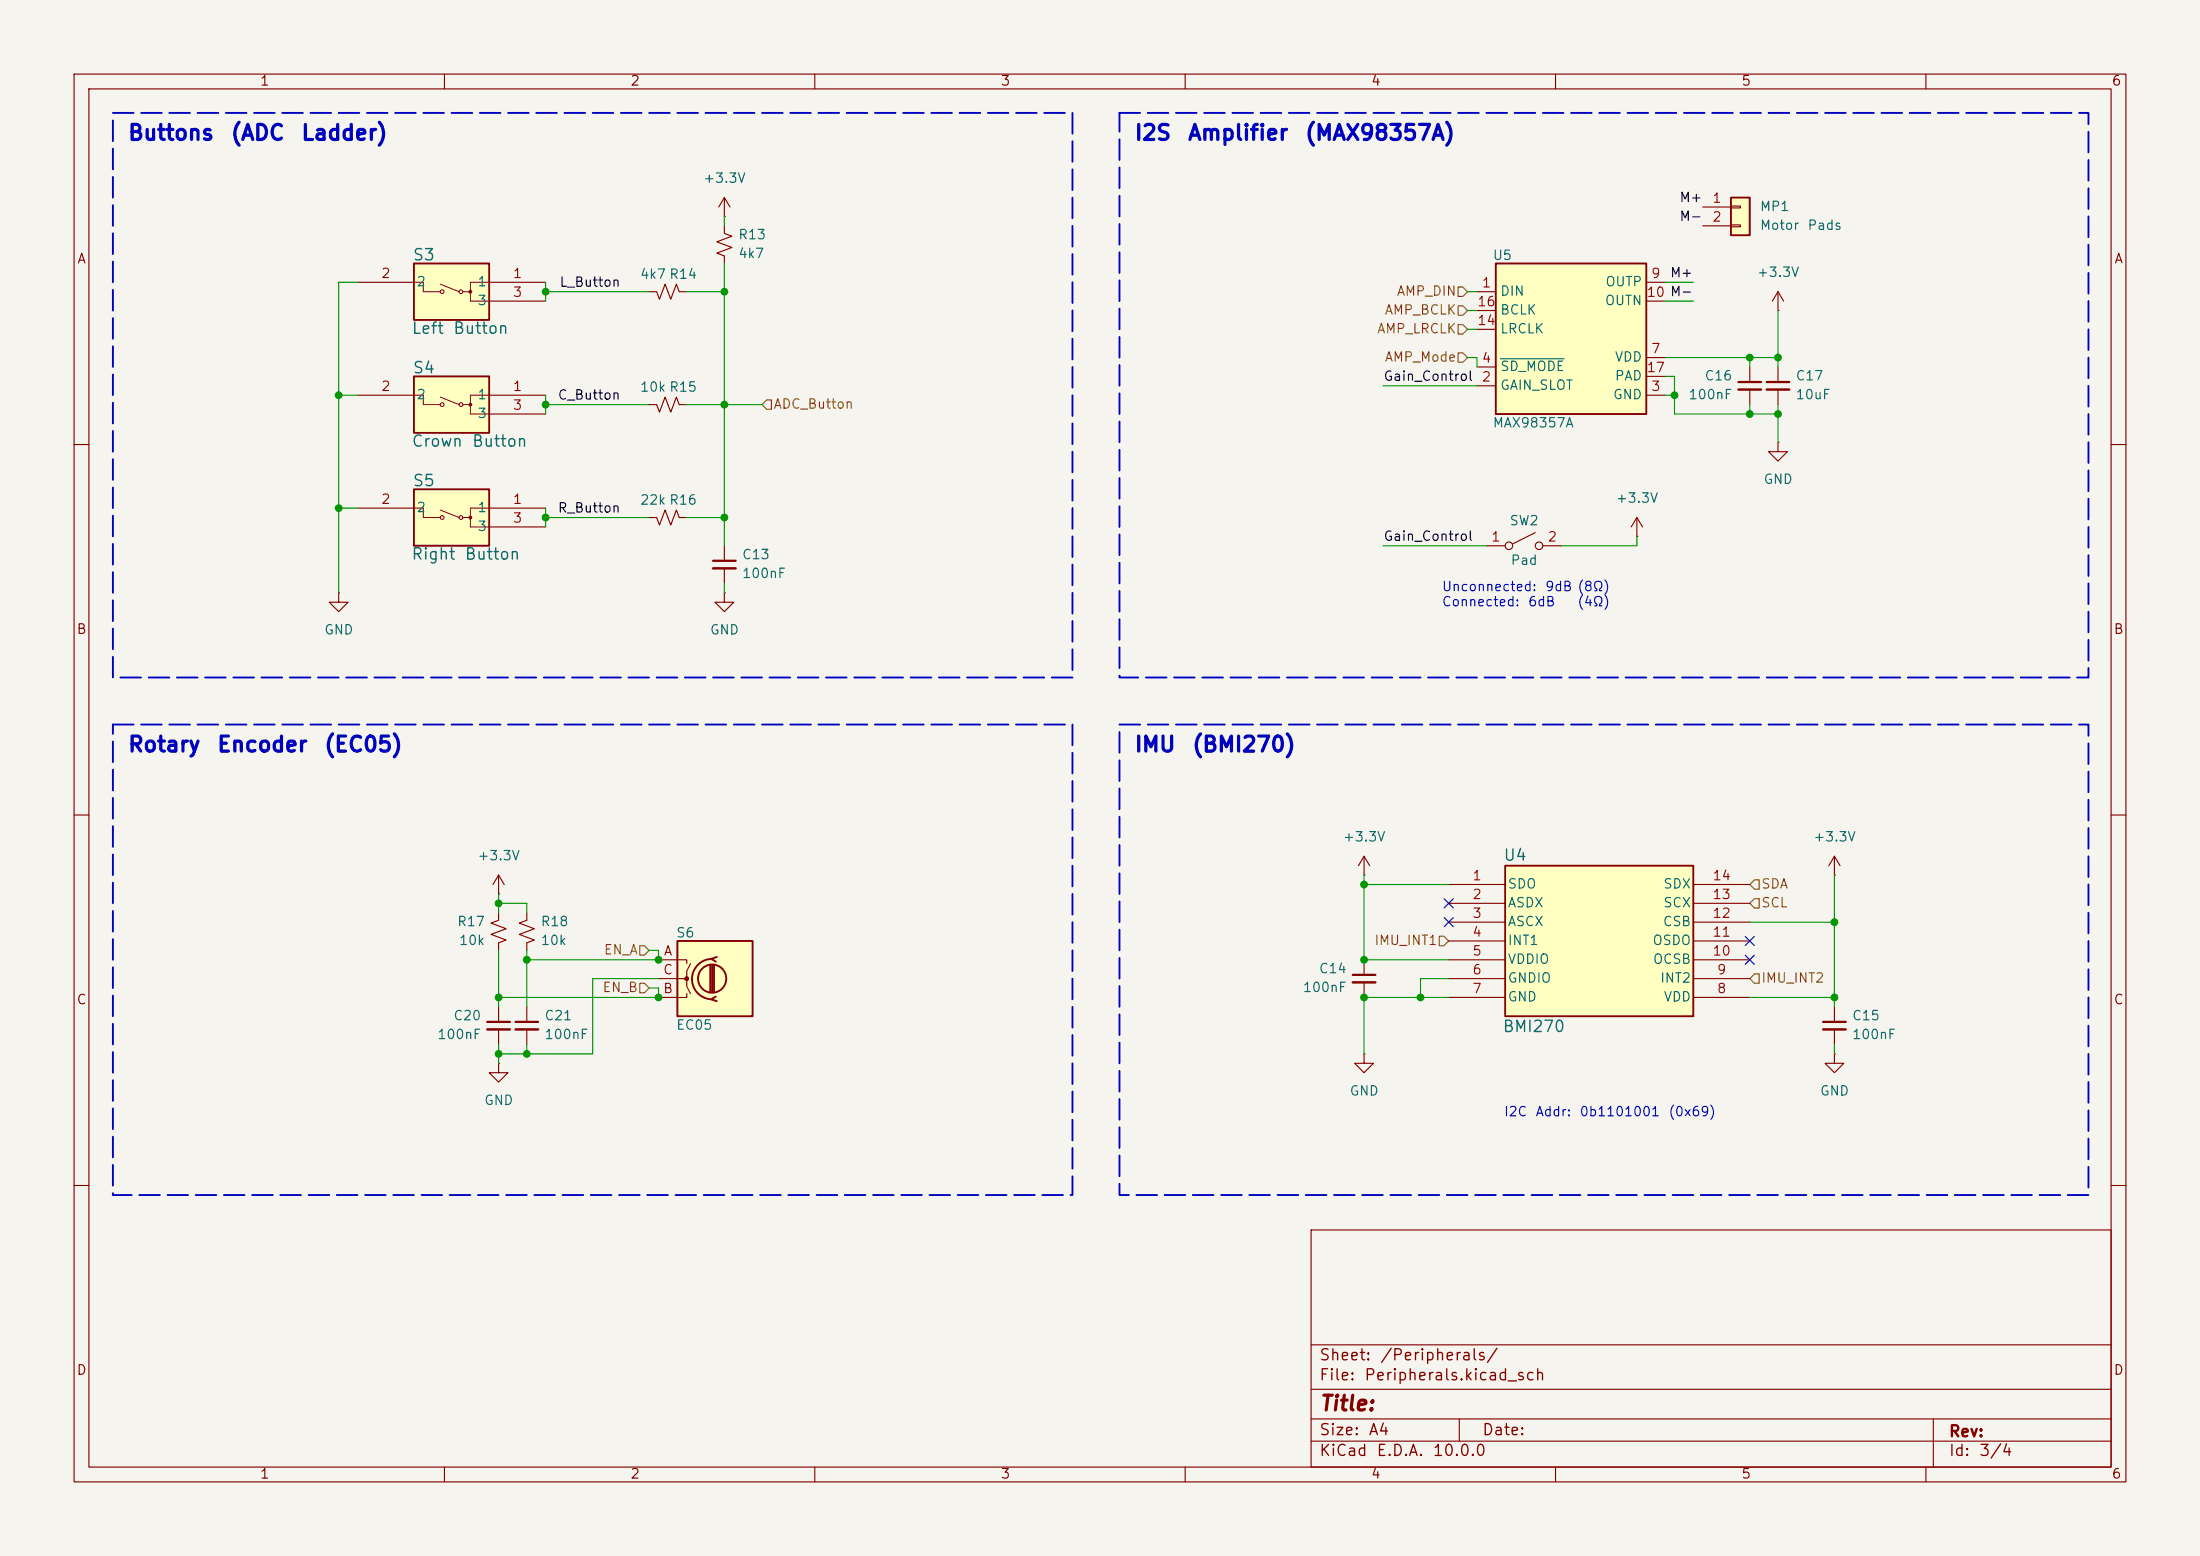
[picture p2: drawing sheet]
<svg xmlns="http://www.w3.org/2000/svg" width="297mm" height="210mm" viewBox="0 0 297 210" stroke-linecap="round" stroke-linejoin="round" font-family="sans-serif">
<path d="M0 0h297v210h-297z" fill="#f5f4ef" stroke="#f5f4ef" stroke-width=".14"/>
<g fill="none" stroke="#840000" stroke-width=".15">
<path d="M10 10h277v190h-277zM12 12h273v186h-273zM60 10v2M110 10v2M160 10v2M210 10v2M260 10v2M240 39.4l-.7 1.2M240 39.4l.8 1.2M240 39.4v2.5M240 41.9h.1M10 60h2"/>
<path d="M285 60h2M10 110h2M285 110h2M10 160h2M177 166h108v32h-108zM285 160h2M60 198v2M110 198v2M160 198v2M177 194.5h108M177 191.5h108M177 187.5h108"/>
<path d="M177 181.5h108M197 191.5v3M210 198v2M260 198v2M261 191.5v6.5"/>
</g>
<path d="M201.9 35.6h20.3v20.3h-20.3z" fill="#ffffc2"/>
<path d="M201.9 35.6h20.3v20.3h-20.3z" fill="none" stroke="#840000" stroke-width=".25"/>
<g fill="none" stroke="#840000" stroke-width=".15">
<path d="M87.6 39.4h1l.4 1 .8-2 .8 2 .7-2 .4 1h1M97.8 30.5v1l1 .4-2 .7 2 .8-2 .8 1 .3v1.1M199.4 39.4h2.5M222.2 38.1h2.6M87.6 54.6h1l.4 1 .8-2 .8 2 .7-2 .4 1h1M199.4 52.1h2.5M199.4 49.5h2.5M199.4 44.5h2.5M199.4 41.9h2.5M222.2 53.3h2.6M222.2 48.3h2.6M222.2 40.6h2.6"/>
<path d="M222.2 50.8h2.6M236.2 49.5v2.1M236.2 52.6v2M87.6 69.9h1l.4 1 .8-2.1 .8 2.1 .7-2.1 .4 1.1h1M184.1 118.1h.1M184.1 115.6v2.5M184.1 115.6l-.7 1.2M184.1 115.6l.8 1.2M247.6 118.1h.1M247.6 115.6v2.5M247.6 115.6l-.7 1.2M247.6 115.6l.8 1.2"/>
<path d="M67.3 123.2v1l-1 .4 2 .7-2 .8 2 .8-1 .4v1M184.1 129.5v2.1M184.1 132.6v2M247.6 135.9v2M247.6 138.9v2.1M67.3 143.5v1.3h1.3l-1.3 1.3-1.3-1.3h1.3M67.3 143.5h.1M184.1 142.2v1.3h1.3l-1.3 1.3-1.2-1.3h1.2M184.1 142.2h.1M247.6 142.2v1.3h1.3l-1.3 1.3-1.2-1.3h1.2M247.6 142.2h.1"/>
</g>
<path d="M202.6 48.4h8.6" fill="none" stroke="#006464" stroke-width=".15"/>
<path d="M234.7 51.6h3M182.6 131.6h3.1M246.1 137.9h3.1" fill="none" stroke="#840000" stroke-width=".3"/>
<path d="M234.7 52.6h3M182.6 132.6h3.1M246.1 138.9h3.1" fill="none" stroke="#840000" stroke-width=".33"/>
<path d="M55.9 35.6h10.1v7.6h-10.1z" fill="#ffffc2"/>
<g fill="none" stroke="#840000" stroke-width=".14">
<path d="M55.9 38.1h1.2v1.3h2.3M59.4 38.4l2.6 1M62.5 39.4h1M66 38.1h-2.5v2.5h2.5"/>
<circle cx="59.7" cy="39.4" r=".25"/>
<circle cx="62.2" cy="39.4" r=".25"/>
</g>
<g fill="none" stroke="#840000" stroke-width=".25">
<path d="M55.9 35.6h10.1v7.6h-10.1z"/>
<circle cx="63.5" cy="39.4" r=".13"/>
</g>
<g fill="none" stroke="#840000" stroke-width=".15">
<path d="M48.3 38.1h7.6M66 38.1h7.7M97.8 29.2h.1M97.8 26.7l.8 1.2M97.8 26.7l-.8 1.2M97.8 26.7v2.5M66 40.6h7.7M97.8 73.7v2M97.8 76.7v2M45.7 80v1.3h1.3l-1.3 1.3-1.3-1.3h1.3M45.7 80h.1M97.8 80v1.3h1.3l-1.3 1.3-1.3-1.3h1.3"/>
<path d="M97.8 80h.1"/>
</g>
<path d="M96.3 75.7h3" fill="none" stroke="#840000" stroke-width=".3"/>
<path d="M96.3 76.7h3" fill="none" stroke="#840000" stroke-width=".33"/>
<path d="M55.9 50.8h10.1v7.6h-10.1z" fill="#ffffc2"/>
<g fill="none" stroke="#840000" stroke-width=".14">
<path d="M55.9 53.3h1.2v1.3h2.3M59.4 53.6l2.6 1M62.5 54.6h1M66 53.3h-2.5v2.6h2.5"/>
<circle cx="59.7" cy="54.6" r=".25"/>
<circle cx="62.2" cy="54.6" r=".25"/>
</g>
<g fill="none" stroke="#840000" stroke-width=".25">
<path d="M55.9 50.8h10.1v7.6h-10.1z"/>
<circle cx="63.5" cy="54.6" r=".13"/>
</g>
<path d="M48.3 53.3h7.6M66 53.3h7.7M66 55.9h7.7" fill="none" stroke="#840000" stroke-width=".15"/>
<path d="M55.9 66h10.1v7.7h-10.1z" fill="#ffffc2"/>
<g fill="none" stroke="#840000" stroke-width=".14">
<path d="M55.9 68.6h1.2v1.3h2.3M59.4 68.8l2.6 1.1M62.5 69.9h1M66 68.6h-2.5v2.5h2.5"/>
<circle cx="59.7" cy="69.8" r=".25"/>
<circle cx="62.2" cy="69.8" r=".25"/>
</g>
<g fill="none" stroke="#840000" stroke-width=".25">
<path d="M55.9 66h10.1v7.7h-10.1z"/>
<circle cx="63.5" cy="69.9" r=".13"/>
</g>
<path d="M48.3 68.6h7.6M66 68.6h7.7M66 71.1h7.7M67.3 118.1l-.8 1.3M67.3 118.1l.8 1.3M67.3 118.1v2.6M67.3 120.7h.1M67.3 135.9v2M67.3 138.9v2.1M71.1 123.2v1l-1 .4 2 .7-2 .8 2 .8-1 .4v1" fill="none" stroke="#840000" stroke-width=".15"/>
<path d="M65.8 137.9h3" fill="none" stroke="#840000" stroke-width=".3"/>
<path d="M65.8 138.9h3" fill="none" stroke="#840000" stroke-width=".33"/>
<path d="M91.4 127h10.2v10.2h-10.2z" fill="#ffffc2"/>
<g fill="none" stroke="#840000" stroke-width=".25">
<path d="M91.4 127h10.2v10.2h-10.2zM95.9 130.3v3.6M96.1 129.4a2.73 2.73 0 0 0-2.7 2.7 2.73 2.73 0 0 0 2.7 2.8M96.1 130.3v3.6M96.4 130.3v3.6M96.6 134.5l-.6 .4 .8 .2M96.8 129.2l-.8 .2 .6 .4"/>
<circle cx="96.1" cy="132.1" r="1.9"/>
</g>
<g fill="none" stroke="#840000" stroke-width=".15">
<path d="M200.7 73.7h2.5M207.3 71.9l-3.1 1.5M208.3 73.7h2.5M71.1 135.9v2M71.1 138.9v2.1M88.9 129.5h3.8v.5M88.9 132.1h3.8v1l.5 1M92.7 134.1v.5h-3.8M93.2 130l-.5 1.1v1h-.5"/>
<circle cx="203.7" cy="73.7" r=".51"/>
<circle cx="207.8" cy="73.7" r=".51"/>
</g>
<circle cx="92.7" cy="132.1" r=".25" fill="#840000" stroke="#840000" stroke-width=".15"/>
<path d="M69.6 137.9h3" fill="none" stroke="#840000" stroke-width=".3"/>
<path d="M69.6 138.9h3" fill="none" stroke="#840000" stroke-width=".33"/>
<path d="M203.2 116.8h25.4v20.4h-25.4z" fill="#ffffc2"/>
<path d="M203.2 116.8h25.4v20.4h-25.4z" fill="none" stroke="#840000" stroke-width=".25"/>
<g fill="none" stroke="#840000" stroke-width=".15">
<path d="M195.6 119.4h7.6M228.6 119.4h7.6M195.6 121.9h7.6M195.6 124.5h7.6M195.6 127h7.6M195.6 129.5h7.6M195.6 132.1h7.6M195.6 134.6h7.6M228.6 121.9h7.6M228.6 124.5h7.6M228.6 127h7.6M228.6 129.5h7.6"/>
<path d="M228.6 132.1h7.6M228.6 134.6h7.6"/>
</g>
<path d="M233.7 26.7h2.5v5.1h-2.5z" fill="#ffffc2"/>
<path d="M233.7 26.7h2.5v5.1h-2.5z" fill="none" stroke="#840000" stroke-width=".25"/>
<path d="M229.9 27.9h3.8M229.9 30.5h3.8M233.7 27.8h1.2v.3h-1.2zM233.7 30.4h1.2v.2h-1.2zM240 59.7v1.3h1.3l-1.3 1.2-1.2-1.2h1.2M240 59.7h.1M240 49.5v2.1M240 52.6v2M221 72.4h.1M221 69.9l-.8 1.2M221 69.9l.7 1.2M221 69.9v2.5" fill="none" stroke="#840000" stroke-width=".15"/>
<path d="M238.5 51.6h3.1" fill="none" stroke="#840000" stroke-width=".3"/>
<path d="M238.5 52.6h3.1" fill="none" stroke="#840000" stroke-width=".33"/>
<path d="M196.8 38.7h.7l.6 .7-.6 .6h-.7zM103.5 54h.6v1.2h-.6l-.6-.6zM196.8 41.3h.7l.6 .6-.6 .6h-.7zM196.8 43.8h.7l.6 .7-.6 .6h-.7zM196.8 47.6h.7l.6 .7-.6 .6h-.7zM236.9 118.7h.6v1.3h-.6l-.7-.6zM86.4 127.6h.6l.6 .7-.6 .6h-.6zM86.4 132.7h.6l.6 .7-.6 .6h-.6zM194.3 126.4h.6l.7 .6-.7 .6h-.6zM236.2 121.9l.7-.6h.6v1.3h-.6zM236.9 131.4h.6v1.3h-.6l-.7-.6z" fill="none" stroke="#725600" stroke-width=".15"/>
<g fill="none" stroke="#009600" stroke-width=".15">
<path d="M48.3 38.1h-2.6v41.9M73.7 38.1v2.5M73.7 39.4h13.9M92.7 39.4h5.1M97.8 29.2v1.3M97.8 35.6v38.1M198.1 39.4h1.3M224.8 38.1h3.8M45.7 53.3h2.6M73.7 53.3v2.6M73.7 54.6h13.9M92.7 54.6h10.2"/>
<path d="M186.7 52.1h12.7M198.1 48.3h1.3v1.2M198.1 41.9h1.3M198.1 44.5h1.3M224.8 48.3h15.2M224.8 53.3h1.3M224.8 50.8h1.3v5.1h13.9M224.8 40.6h3.8M236.2 48.3v1.2M236.2 54.6v1.3M240 41.9v7.6M240 54.6v5.1"/>
<path d="M45.7 68.6h2.6M73.7 68.6v2.5M73.7 69.9h13.9M92.7 69.9h5.1M97.8 78.7v1.3M186.7 73.7h14M221 72.4v1.3h-10.2M184.1 118.1v11.4h11.5M184.1 119.4h11.5M247.6 118.1v17.8M67.3 121.9h3.8v1.3M67.3 120.7v2.5"/>
<path d="M67.3 128.3v7.6M71.1 128.3v7.6M87.6 128.3h1.3v1.2h-17.8M87.6 133.4h1.3v1.2h-21.6M88.9 132.1h-8.9v10.1h-12.7M195.6 132.1h-3.8v2.5M195.6 134.6h-11.5v7.6M236.2 134.6h11.4M236.2 124.5h11.4M67.3 141v2.5M71.1 141v1.2M247.6 141v1.2"/>
</g>
<path d="M195 121.3l1.2 1.2M195 123.9l1.2 1.2M196.2 121.3l-1.2 1.2M196.2 123.9l-1.2 1.2M235.6 128.9l1.2 1.2M235.6 126.4l1.2 1.2M236.8 128.9l-1.2 1.2M236.8 126.4l-1.2 1.2" fill="none" stroke="#000084" stroke-width=".15"/>
<path d="M15.2 15.2h129.6v76.2h-129.6zM151.1 15.2h130.8v76.2h-130.8zM15.2 97.8h129.6v63.5h-129.6zM151.1 97.8h130.8v63.5h-130.8z" fill="none" stroke="#0000c2" stroke-width=".25" stroke-dasharray="2.8 1"/>
<g fill="#009600" stroke="#009600" stroke-width=".14">
<circle cx="97.8" cy="69.9" r=".46"/>
<circle cx="88.9" cy="129.5" r=".46"/>
<circle cx="88.9" cy="134.6" r=".46"/>
<circle cx="67.3" cy="142.2" r=".46"/>
<circle cx="71.1" cy="142.2" r=".46"/>
<circle cx="67.3" cy="134.6" r=".46"/>
<circle cx="67.3" cy="121.9" r=".46"/>
<circle cx="71.1" cy="129.5" r=".46"/>
<circle cx="45.7" cy="53.3" r=".46"/>
<circle cx="73.7" cy="69.9" r=".46"/>
<circle cx="73.7" cy="54.6" r=".46"/>
<circle cx="97.8" cy="54.6" r=".46"/>
<circle cx="73.7" cy="39.4" r=".46"/>
<circle cx="97.8" cy="39.4" r=".46"/>
<circle cx="45.7" cy="68.6" r=".46"/>
<circle cx="184.1" cy="119.4" r=".46"/>
<circle cx="184.1" cy="134.6" r=".46"/>
<circle cx="184.1" cy="129.5" r=".46"/>
<circle cx="191.8" cy="134.6" r=".46"/>
<circle cx="247.6" cy="134.6" r=".46"/>
<circle cx="247.6" cy="124.5" r=".46"/>
<circle cx="240" cy="48.3" r=".46"/>
<circle cx="236.2" cy="55.9" r=".46"/>
<circle cx="240" cy="55.9" r=".46"/>
<circle cx="236.2" cy="48.3" r=".46"/>
<circle cx="226.1" cy="53.3" r=".46"/>
</g>
<g font-size="2" fill="#0000c2">
<text x="17.1" y="19.4">Buttons</text>
<text x="31" y="19.4">(ADC</text>
<text x="40.5" y="19.4">Ladder)</text>
<text x="153" y="19.4">I2S</text>
<text x="160.2" y="19.4">Amplifier</text>
<text x="176" y="19.4">(MAX98357A)</text>
<text x="17.1" y="102">Rotary</text>
<text x="29.2" y="102">Encoder</text>
<text x="43.6" y="102">(EC05)</text>
<text x="153" y="102">IMU</text>
<text x="160.8" y="102">(BMI270)</text>
</g>
<text font-size="2" fill="#840000" x="178" y="190.9">Title:</text>
<g font-size="1.5" fill="#006464">
<text x="55.6" y="35.5">S3</text>
<text x="55.5" y="45.4">Left</text>
<text x="61.1" y="45.4">Button</text>
<text x="55.6" y="50.8">S4</text>
<text x="55.5" y="60.7">Crown</text>
<text x="63.6" y="60.7">Button</text>
<text x="55.6" y="66">S5</text>
<text x="55.4" y="75.9">Right</text>
<text x="62.6" y="75.9">Button</text>
<text x="202.9" y="116.6">U4</text>
<text x="202.8" y="139.7">BMI270</text>
</g>
<g font-size="1.5" fill="#840000">
<text x="178" y="184">Sheet:</text>
<text x="186.2" y="184">/Peripherals/</text>
<text x="178" y="186.7">File:</text>
<text x="184.1" y="186.7">Peripherals.kicad_sch</text>
<text x="178" y="196.9">KiCad</text>
<text x="178" y="194.1">Size:</text>
<text x="184.7" y="194.1">A4</text>
<text x="185.7" y="196.9">E.D.A.</text>
<text x="193.3" y="196.9">10.0.0</text>
<text x="200" y="194.1">Date:</text>
<text x="263" y="194.3">Rev:</text>
<text x="263" y="196.9">Id:</text>
<text x="267.1" y="196.9">3/4</text>
</g>
<g font-size="1.3" fill="#840000">
<text x="35" y="11.9">1</text>
<text x="85" y="11.9">2</text>
<text x="135" y="11.9">3</text>
<text x="185" y="11.9">4</text>
<text x="235" y="11.9">5</text>
<text x="285" y="11.9">6</text>
<text x="10.3" y="35.9">A</text>
<text x="285.3" y="35.9">A</text>
<text x="10.3" y="85.9">B</text>
<text x="285.3" y="85.9">B</text>
<text x="10.3" y="135.9">C</text>
<text x="285.3" y="135.9">C</text>
<text x="10.3" y="185.9">D</text>
<text x="285.3" y="185.9">D</text>
<text x="35" y="199.9">1</text>
<text x="85" y="199.9">2</text>
<text x="135" y="199.9">3</text>
<text x="185" y="199.9">4</text>
<text x="235" y="199.9">5</text>
<text x="285" y="199.9">6</text>
</g>
<g font-size="1.3" fill="#006464">
<text x="94.8" y="25">+3.3V</text>
<text x="237.5" y="28.8">MP1</text>
<text x="99.6" y="35.2">4k7</text>
<text x="99.6" y="32.6">R13</text>
<text x="201.4" y="35.4">U5</text>
<text x="237.5" y="31.3">Motor</text>
<text x="243.9" y="31.3">Pads</text>
<text x="56.1" y="39">2</text>
<text x="64.4" y="39">1</text>
<text x="64.4" y="41.5">3</text>
<text x="86.3" y="37.9">4k7 R14</text>
<text x="202.4" y="40.2">DIN</text>
<text x="216.6" y="41.5">OUTN</text>
<text x="216.6" y="39">OUTP</text>
<text x="237.1" y="37.7">+3.3V</text>
<text x="202.4" y="45.3">LRCLK</text>
<text x="202.4" y="42.8">BCLK</text>
<text x="86.3" y="53.2">10k R15</text>
<text x="202.4" y="52.9">GAIN_SLOT</text>
<text x="202.4" y="50.4">SD_MODE</text>
<text x="217.9" y="49.1">VDD</text>
<text x="217.9" y="51.7">PAD</text>
<text x="230" y="51.7">C16</text>
<text x="242.3" y="51.7">C17</text>
<text x="56.1" y="54.2">2</text>
<text x="64.4" y="54.2">1</text>
<text x="64.4" y="56.7">3</text>
<text x="201.4" y="58">MAX98357A</text>
<text x="217.7" y="54.2">GND</text>
<text x="227.9" y="54.2">100nF</text>
<text x="242.3" y="54.2">10uF</text>
<text x="238" y="65.6">GND</text>
<text x="56.1" y="69.4">2</text>
<text x="64.4" y="69.4">1</text>
<text x="64.4" y="72">3</text>
<text x="86.3" y="68.4">22k R16</text>
<text x="203.7" y="71.2">SW2</text>
<text x="218" y="68.2">+3.3V</text>
<text x="100.1" y="75.8">C13</text>
<text x="203.9" y="76.6">Pad</text>
<text x="100.1" y="78.3">100nF</text>
<text x="43.7" y="86">GND</text>
<text x="95.8" y="86">GND</text>
<text x="181.2" y="113.9">+3.3V</text>
<text x="244.7" y="113.9">+3.3V</text>
<text x="64.4" y="116.4">+3.3V</text>
<text x="61.6" y="125.3">R17</text>
<text x="72.9" y="125.3">R18</text>
<text x="203.5" y="120.2">SDO</text>
<text x="203.5" y="122.8">ASDX</text>
<text x="203.5" y="125.3">ASCX</text>
<text x="224.4" y="125.3">CSB</text>
<text x="224.5" y="122.8">SCX</text>
<text x="224.5" y="120.2">SDX</text>
<text x="61.9" y="127.9">10k</text>
<text x="72.9" y="127.9">10k</text>
<text x="91.2" y="126.8">S6</text>
<text x="178" y="131.7">C14</text>
<text x="203.5" y="127.9">INT1</text>
<text x="203.5" y="130.4">VDDIO</text>
<text x="223" y="127.9">OSDO</text>
<text x="223.1" y="130.4">OCSB</text>
<text x="175.8" y="134.2">100nF</text>
<text x="203.5" y="132.9">GNDIO</text>
<text x="203.5" y="135.5">GND</text>
<text x="224" y="132.9">INT2</text>
<text x="224.5" y="135.5">VDD</text>
<text x="58.9" y="140.6">100nF</text>
<text x="61.1" y="138">C20</text>
<text x="73.4" y="140.6">100nF</text>
<text x="73.4" y="138">C21</text>
<text x="91.2" y="139.3">EC05</text>
<text x="249.9" y="140.6">100nF</text>
<text x="249.9" y="138">C15</text>
<text x="65.3" y="149.5">GND</text>
<text x="182.1" y="148.2">GND</text>
<text x="245.6" y="148.2">GND</text>
</g>
<g font-size="1.3" fill="#0f0f0f">
<text x="226.6" y="27.6">M+</text>
<text x="226.6" y="30.1">M-</text>
<text x="75.5" y="39">L_Button</text>
<text x="225.4" y="37.8">M+</text>
<text x="186.7" y="51.7">Gain_Control</text>
<text x="75.2" y="54.3">C_Button</text>
<text x="75.2" y="69.5">R_Button</text>
<text x="186.7" y="73.3">Gain_Control</text>
</g>
<g font-size="1.3" fill="#a90000">
<text x="231.1" y="27.7">1</text>
<text x="231.1" y="30.2">2</text>
<text x="51.4" y="37.8">2</text>
<text x="69.1" y="37.8">1</text>
<text x="69.1" y="40.4">3</text>
<text x="199.3" y="41.7">16</text>
<text x="200" y="39.1">1</text>
<text x="222.2" y="40.4">10 M-</text>
<text x="222.8" y="37.8">9</text>
<text x="199.3" y="44.2">14</text>
<text x="51.4" y="53.1">2</text>
<text x="69.1" y="53.1">1</text>
<text x="200" y="51.8">2</text>
<text x="200" y="49.3">4</text>
<text x="222.2" y="50.5">17</text>
<text x="222.8" y="53.1">3</text>
<text x="222.8" y="48">7</text>
<text x="69.1" y="55.6">3</text>
<text x="51.4" y="68.3">2</text>
<text x="69.1" y="68.3">1</text>
<text x="69.1" y="70.9">3</text>
<text x="201.2" y="73.4">1</text>
<text x="208.8" y="73.4">2</text>
<text x="198.7" y="119.1">1</text>
<text x="231.1" y="119.1">14</text>
<text x="198.7" y="121.7">2</text>
<text x="198.7" y="124.2">3</text>
<text x="231.1" y="124.2">12</text>
<text x="231.1" y="121.7">13</text>
<text x="89.4" y="131.8">C</text>
<text x="89.5" y="129.3">A</text>
<text x="198.7" y="126.7">4</text>
<text x="198.7" y="129.3">5</text>
<text x="198.7" y="131.8">6</text>
<text x="231.1" y="129.3">10</text>
<text x="231.1" y="126.7">11</text>
<text x="231.7" y="131.8">9</text>
<text x="89.4" y="134.4">B</text>
<text x="198.7" y="134.4">7</text>
<text x="231.7" y="134.4">8</text>
</g>
<g font-size="1.3" fill="#725600">
<text x="188.5" y="40.2">AMP_DIN</text>
<text x="185.8" y="45.3">AMP_LRCLK</text>
<text x="186.8" y="42.8">AMP_BCLK</text>
<text x="186.8" y="49.1">AMP_Mode</text>
<text x="104.3" y="55.5">ADC_Button</text>
<text x="237.7" y="120.2">SDA</text>
<text x="237.7" y="122.8">SCL</text>
<text x="81.4" y="129.1">EN_A</text>
<text x="185.4" y="127.9">IMU_INT1</text>
<text x="81.2" y="134.2">EN_B</text>
<text x="237.7" y="132.9">IMU_INT2</text>
</g>
<g font-size="1.3" fill="#0000c2">
<text x="194.6" y="80.1">Unconnected:</text>
<text x="194.6" y="82.2">Connected:</text>
<text x="206.2" y="82.2">6dB</text>
<text x="208.5" y="80.1">9dB (8Ω)</text>
<text x="212.9" y="82.2">(4Ω)</text>
<text x="202.9" y="151">I2C</text>
<text x="207.2" y="151">Addr:</text>
<text x="213.1" y="151">0b1101001</text>
<text x="225.1" y="151">(0x69)</text>
</g>
</svg>
